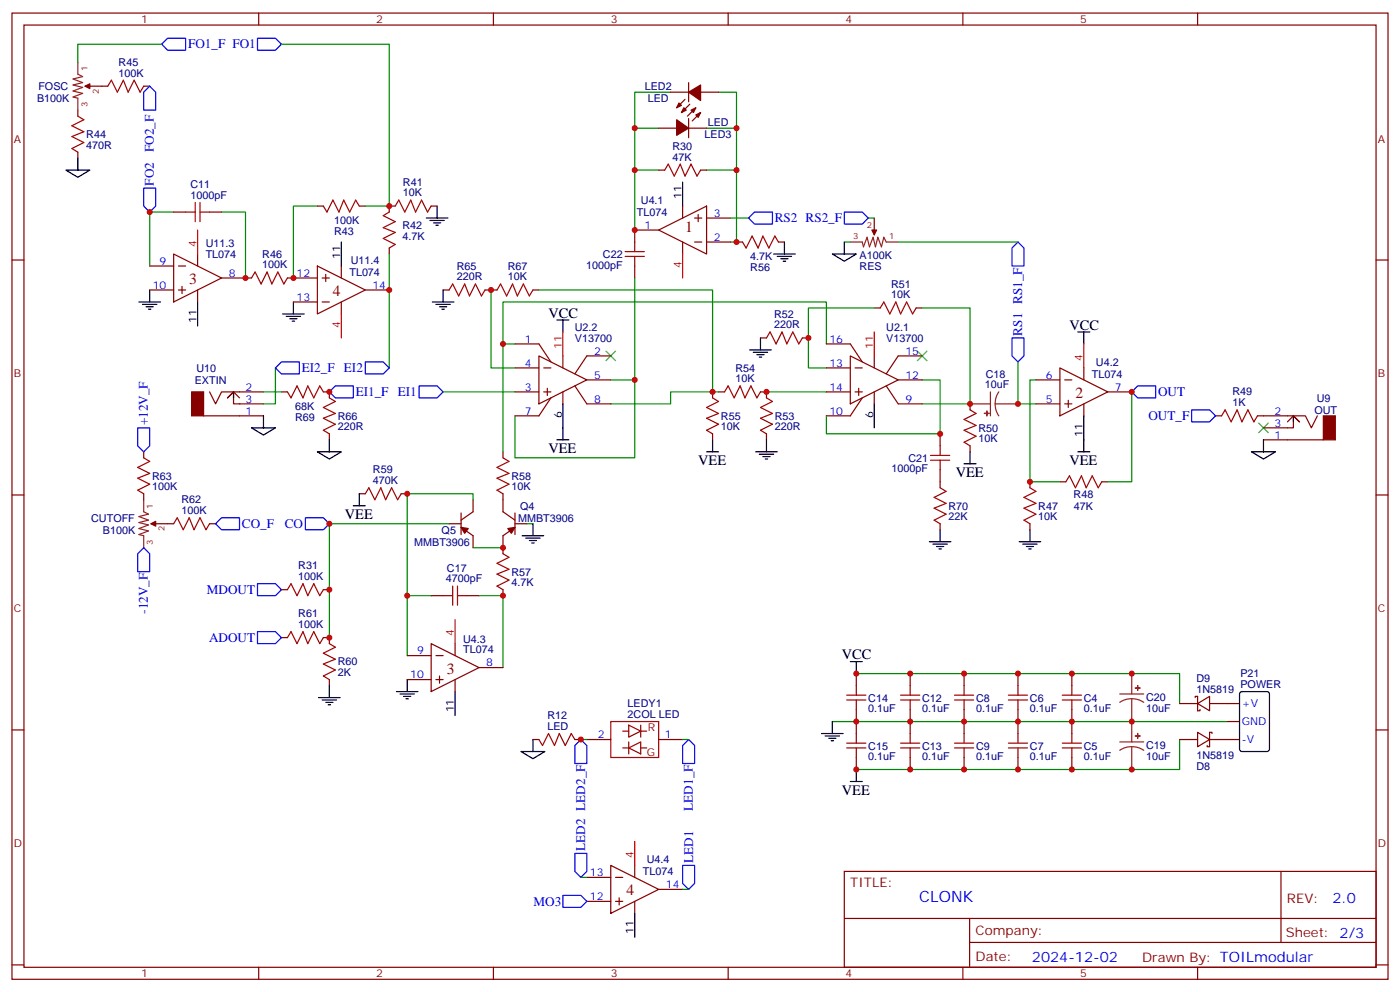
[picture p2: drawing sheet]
<svg xmlns="http://www.w3.org/2000/svg" width="412mm" height="292mm" viewBox="0 0 412 292" stroke-linecap="round" stroke-linejoin="round" font-family="sans-serif">
<g fill="none" stroke="#870000" stroke-width=".35">
<path d="M3.5 3.8h405.4v284.4h-405.4zM7.1 7.4h398.2v277.3h-398.2zM76.2 3.8v3.6M145.3 3.8v3.6M214.5 3.8v3.6M283.6 3.8v3.6M352.8 3.8v3.6M22.9 32.4v1.8M26.5 25.4h5.2M42.3 25.4h1.8M194 37.7h5.3M197.6 27.1h5.2"/>
<path d="M201.8 29.2l-2.5 2.5M202.8 24.3v5.7M202.8 34.9v5.6M202.8 37.7h5.3M203.2 30.7l-2.5 2.4M205 31.7l-2.5 2.5M206.4 27.1h5.3M206.4 33.1l-2.5 2.5M22.9 44.8v1.7M194 50.1h1.8M206.4 50.1h1.7M3.5 76.5h3.6"/>
<path d="M44.1 78.3h7.1M51.2 74.8l14.1 7-14.1 7.1zM51.2 62.4h3.5M52.6 78.3h2.1M58.2 74.8v3.5M61.7 62.4h3.6M93.5 78.3l14.1 7-14.1 7.1zM93.5 60.6h1.7M100.5 78.3v3.5M105.8 60.6h1.8M114.7 73v1.8M116.4 60.6h-1.7v1.8"/>
<path d="M127 60.6h1.8M187 78.3v3.5M194 67.7l14.1-7.1v14.2zM194 67.7h-7v3.5M201.1 60.6v3.6M201.1 71.2v3.6M204.6 71.2h2.1M204.6 64.2h2.1M205.7 63.1v2.1M208.1 71.2h7.1M208.1 64.2h7.1M217 71.2h1.7"/>
<path d="M229.3 71.2h1.8M257.5 64.2v3.5M405.3 76.5h3.6M44.1 85.3h7.1M52.6 85.3h2.1M53.6 84.3v2.1M58.2 85.3v3.6M65.3 81.8h8.8M84.7 81.8h8.8M86.4 88.9h7.1M94.9 81.8h2.1M94.9 88.9h2.1"/>
<path d="M96 80.8v2.1M100.5 88.9v3.5M107.6 85.3h7.1M130.5 85.3h1.8M142.9 85.3h3.5M157 85.3h1.7M224 99.4h1.8M236.4 99.4h1.7M257.5 90.6h1.8M269.9 90.6h1.7M61.7 115.3l1.8 3.6 1.8-3.6h12.3M70.6 117.1l-1.8-1.8-1.8 1.8 1.8-1.8v3.6h8.8"/>
<path d="M82.9 115.3h1.8M95.2 115.3h1.8v1.8M151.7 115.3h7M151.7 108.3h7M151.7 101.2h7l3.6 5.3M158.7 104.7l14.2 7.1-14.2 7.1zM160.2 115.3h2.1M160.2 108.3h2.1M161.2 114.3v2.1M162.3 117.1l-3.6 5.3h-7M165.8 104.7v3.6M165.8 115.3v3.6"/>
<path d="M169.3 113.6l3.6 5.3h7M172.9 111.8h7M179.9 104.7h-7l-3.6 5.3M209.9 115.3v1.8M211.7 115.3h1.7M224 115.3h1.8v1.8M243.4 115.3h7.1M243.4 108.3h7.1M243.4 101.2h7.1l3.5 5.3M250.5 104.7l14.1 7.1-14.1 7.1zM251.9 115.3h2.1M251.9 108.3h2.1"/>
<path d="M252.9 114.3v2.1M254 117.1l-3.5 5.3h-7.1M257.5 104.7v3.6M257.5 115.3v3.6M261.1 113.6l3.5 5.3h7M264.6 111.8h7M271.6 104.7h-7l-3.5 5.3M285.8 118.9v1.7M305.2 111.8h7M305.2 118.9h7M312.2 108.3l14.1 7-14.1 7.1zM313.6 111.8h2.1"/>
<path d="M313.6 118.9h2.1M314.7 117.8v2.1M319.3 108.3v3.5M319.3 118.9v3.5M326.3 115.3h7.1M42.3 133v1.7M60 122.4h17.6M97 127.7v1.7M148.2 133v1.7M209.9 127.7v1.7M225.8 127.7v1.7M276.9 127.7v3.5"/>
<path d="M276.9 138.3v5.2M285.8 131.2v1.8M358.1 122.4h1.7M370.4 122.4h14.1l1.8 3.5 1.8-3.5M372.2 129.4h17.6M379.2 124.1l1.8-1.7 1.8 1.7-1.8-1.7v3.5h-8.8M3.5 145.7h3.6M42.3 145.3v1.8M45.9 154.1h5.3M61.7 154.1h1.8M105.8 145.3h1.8M118.2 145.3h1.7"/>
<path d="M132.3 154.1h3.5M135.8 151v6.3M135.8 155.2l3.5 2.5v3.5M139.3 147.1v3.5l-3.5 2.5M148.2 145.3v5.3l3.5 2.5M151.7 154.1h3.5M151.7 151v6.3M151.7 155.2l-3.5 2.5v5.2M276.9 154.1v1.8M303.4 141.8v1.7M303.4 154.1v1.8M312.2 141.8h1.8"/>
<path d="M324.6 141.8h1.7M405.3 145.7h3.6M82.9 173.5h1.8M95.2 173.5h1.8M127 175.3h3.5M137.6 175.3h3.5M148.2 173.5v1.8M82.9 187.6h1.8M95.2 187.6h1.8v1.8M97 200v1.8M119.9 192.9h7.1M119.9 200h7.1"/>
<path d="M127 189.4l14.1 7.1-14.1 7zM128.4 192.9h2.1M128.4 200h2.1M129.5 198.9v2.1M134.1 189.4v3.5M134.1 200v3.5M141.1 196.5h7.1M252.2 198.2v3.6M268.1 198.2v3.6M284 198.2v3.6M299.9 198.2v3.6M315.7 198.2v3.6"/>
<path d="M3.5 214.8h3.6M157 217.6h1.7M169.3 217.6h1.8M172.9 217.6h7M194 217.6h7.1M252.2 208.8v7.1M268.1 208.8v7.1M284 208.8v7.1M299.9 208.8v7.1M315.7 208.8v7.1M347.5 207h5.3M347.5 217.6h5.3"/>
<path d="M352.1 205.3v-.4h.7v4.3h.7v-.4M352.8 215.5l3.5 2.1-3.5 2.1zM352.8 207l3.5-2.1v4.3zM356.3 207h8.8M356.3 217.6h8.8M357 215.9v-.4h-.7v4.2h-.7v-.3M361.6 212.3h3.5M405.3 214.8h3.6M252.2 222.9v3.5M268.1 222.9v3.5M284 222.9v3.5M299.9 222.9v3.5"/>
<path d="M315.7 222.9v3.5M172.9 258.2h7M179.9 254.7l14.1 7-14.1 7.1zM181.3 258.2h2.1M187 254.7v3.5M248.7 256.4h156.6v28.3h-156.6zM377.3 256.5v20.8M172.9 265.3h7M181.3 265.3h2.1M182.4 264.2v2.1M187 265.3v3.5M194 261.7h7.1"/>
<path d="M248.7 270.3h156.5M285.6 277.3h119.6M285.6 270.3v14.1M3.5 284h3.6M76.2 284.7v3.5M145.3 284.7v3.5M214.5 284.7v3.5M283.6 284.7v3.5M352.8 284.7v3.5M405.3 284h3.6"/>
</g>
<g fill="none" stroke="#8c2424" stroke-width=".35">
<path d="M22.9 18.3v3.5l1.4 .7-2.8 .7 2.8 1.1-2.8 .7 2.8 .7-2.8 1.1 2.8 .7-2.8 1 1.4 .4v3.5M25 25.4h1.5M250.5 71.2h3.5l.4 1.4 1-2.8 .7 2.8 1.1-2.8 .7 2.8 .7-2.8 1 2.8 .7-2.8 .8 1.4h3.5M257.5 67.7v1.4M285.8 118.9h5.9M291.7 115.3v7.1M293.2 118.9l.2 1.8 .8 1.7M293.2 118.9h6.7M294.2 115.3l-.8 1.7-.2 1.9M42.3 147.1v3.5l1.4 .7-2.8 .7 2.8 1.1-2.8 .7 2.8 .7-2.8 1 2.8 .7-2.8 1.1 1.4 .4v3.5M44.4 154.1h1.5M333.4 198.2v6"/>
<path d="M329.8 204.2h7.1M329.8 218.3h7.1M333.4 205.6l-1.9 .3-1.7 .8M333.4 205.6l1.8 .3 1.7 .8M333.4 219.7l-1.9 .3-1.7 .8M333.4 219.7l1.8 .3 1.7 .8M333.4 205.6v12.7M333.4 219.7v6.7"/>
</g>
<g fill="#870000" stroke="#870000" stroke-width=".35">
<path d="M256.8 67.7h1.4l-.7 1.4z"/>
<path d="M44.4 154.1l1.5-.7v1.4z"/>
<path d="M149.6 155.5l2.1-.3-1.1 1.8z"/>
<path d="M135.8 155.2l2.1 .3-1 1.5z"/>
<path d="M200 30.3l.7 .7-1.4 .7z"/>
<path d="M201.4 31.7l.7 .7-1.4 .7z"/>
<path d="M202.8 27.1l3.6-2.1v4.6z"/>
<path d="M205 33.8l1.4-.7-.7 1.4z"/>
<path d="M203.6 32.4l1.4-.7-.7 1.4z"/>
<path d="M199.3 35.2l3.5 2.5-3.5 2.1z"/>
<path d="M389.8 122.4h3.5v7h-3.5z"/>
<path d="M25 25.4l1.5-.7v1.4z"/>
<path d="M56.4 115.3h3.6v7.1h-3.6z"/>
</g>
<g fill="none" stroke="#008700" stroke-width=".35">
<path d="M47.6 13h-24.7v5.3M82.9 13h31.8v47.6h-7.1M187 37.7h7M197.6 27.1h-10.6v23M208.1 37.7h8.9M211.7 27.1h5.3v23M194 50.1h-7v17.6M208.1 50.1h8.9v21.1h-1.8M51.2 62.4h-7.1v15.9M65.3 62.4h7v19.4M93.5 60.6h-7.1v21.2M114.7 74.8v33.5"/>
<path d="M215.2 64.2h5.3M248.7 71.2h1.8M255.8 64.2h1.7M264.6 71.2h35.3M144.6 85.3v23h7.1M158.7 85.3h51.2v30M187 81.8v30h-7.1M257.5 90.6h-19.4v17.7h5.3M271.6 90.6h14.2v28.3h-14.2M77.6 115.3h5.3M81.1 108.3v10.6h-3.5M130.5 115.3h21.2"/>
<path d="M148.2 101.2v-12.3h95.2v12.3M151.7 101.2h-3.5v31.8M187 111.8v22.9h-35.3v-12.3M209.9 115.3h-12.3v3.6h-17.7M209.9 115.3h1.8M225.8 115.3h17.6M271.6 111.8h5.3v15.9h-33.5v-5.3M299.9 106.5v12.4h5.3M305.2 111.8h-1.8v30h8.8M333.4 115.3v26.5h-7.1M132.3 154.1h-35.3v33.5M139.3 147.1v-1.8h-19.4v30h7.1"/>
<path d="M155.2 154.1h1.8M119.9 175.3v17.6M139.3 161.2h8.9M141.1 175.3h7.1v21.2M252.2 198.2h95.3v8.8M171.1 217.6h1.8M201.1 217.6h1.7M245.2 212.3h116.4M347.5 217.6v8.8h-95.3M171.1 258.2h1.8M201.1 261.7h1.7"/>
</g>
<g fill="none" stroke="#000" stroke-width=".35">
<path d="M19.4 50.1h7.1l-3.6 2.1zM22.9 46.5v3.6M201.1 53.6v7M100.5 71.2v7.1M125.6 64.2h6.3M126.6 64.9h4.3M127.7 65.6h2.1M128.4 66.3h.7M128.8 60.6v3.6M227.9 74.8h6.3M229 75.5h4.2M230 76.2h2.1"/>
<path d="M230.7 76.9h.7M231.1 71.2v3.6M245.2 74.8h7l-3.5 2.1zM248.7 71.2v3.6M40.9 88.9h6.4M42 89.6h4.2M43 90.3h2.2M43.7 91h.7M44.1 85.3v3.6M58.2 88.9v7M83.3 92.4h6.3M84.3 93.1h4.2"/>
<path d="M85.4 93.8h2.1M86.1 94.5h.7M86.4 88.9v3.5M127.4 88.9h6.3M128.4 89.6h4.2M129.5 90.3h2.1M130.2 91h.7M130.5 85.3v3.6M164 94.2h3.6M165.8 94.2v3.5M224 99.4v3.6M317.5 97.7h3.5"/>
<path d="M319.3 97.7v3.5M68.8 115.3v1.8M165.8 118.9v10.5M220.8 103h6.4M221.9 103.7h4.2M223 104.4h2.1M223.7 105.1h.7M257.5 118.9v7M74.1 125.9h7l-3.5 2.1zM77.6 122.4v3.5M93.5 133h7l-3.5 2.1zM97 129.4v3.6"/>
<path d="M164 129.4h3.6M208.1 133h3.6M209.9 129.4v3.6M222.6 133h6.4M223.7 133.7h4.2M224.7 134.4h2.1M225.4 135.1h.7M225.8 129.4v3.6M284 136.5h3.5M285.8 133v3.5M317.5 133h3.5M319.3 122.4v10.6"/>
<path d="M368.7 133h7l-3.5 2.1zM372.2 129.4v3.6M381 122.4v1.7M104.1 148.8h3.5M105.8 145.3v3.5M153.8 157.7h6.4M154.9 158.4h4.2M155.9 159.1h2.1M156.6 159.8h.7M157 154.1v3.6M273.8 159.4h6.3M276.9 155.9v3.5"/>
<path d="M300.2 159.4h6.4M303.4 155.9v3.5M274.8 160.1h4.2M275.9 160.8h2.1M276.6 161.5h.7M301.3 160.1h4.2M302.3 160.8h2.1M303 161.5h.7M119.9 200v3.5M250.5 194.7h3.5M252.2 194.7v3.5M93.8 205.3h6.4"/>
<path d="M94.9 206h4.2M96 206.7h2.1M96.7 207.4h.7M97 201.8v3.5M116.8 203.5h6.3M117.8 204.2h4.3M118.9 204.9h2.1M119.6 205.6h.7M134.1 203.5v7.1M157 217.6v3.6M242 215.9h6.4M243.1 216.6h4.2"/>
<path d="M244.1 217.3h2.1M244.8 218h.7M245.2 212.3v3.6M365.4 203.7l.4-.2h7.4l.7 .4v16.6l-.4 .6-7.7 .1-.6-.5-.1-16.5zM153.5 221.2h7l-3.5 2.1zM250.5 230h3.5M252.2 226.4v3.6M187 268.8v7"/>
</g>
<g fill="none" stroke="#a10000" stroke-width=".35">
<path d="M22.9 34.2l1.8 1-3.5 1.8 3.5 1.8-3.5 1.4 3.5 1.7-3.5 1.8 1.7 1.1M31.7 25.4l1.1-1.8 1.8 3.5 1.7-3.5 1.4 3.5 1.8-3.5 1.8 3.5 1-1.7M57.5 59.6v5.6M58.9 59.6v5.6M195.8 50.1l1-1.8 1.8 3.5 1.8-3.5 1.4 3.5 1.8-3.5 1.7 3.5 1.1-1.7M54.7 62.4h2.8M58.9 62.4h2.8M95.2 60.6l1.1 1.8 1.8-3.5 1.7 3.5 1.4-3.5 1.8 3.5 1.8-3.5 1 1.7M114.7 62.4l-1.8 1.1 3.5 1.7-3.5 1.8 3.5 1.4-3.5 1.8 3.5 1.7-1.7 1.1M116.4 60.6l1.1-1.7 1.7 3.5 1.8-3.5 1.4 3.5 1.8-3.5 1.7 3.5 1.1-1.8M184.1 74h5.7M184.1 75.5h5.7"/>
<path d="M187 71.2v2.8M187 75.5v2.8M218.7 71.2l1.1 1.8 1.7-3.5 1.8 3.5 1.4-3.5 1.8 3.5 1.7-3.5 1.1 1.7M74.1 81.8l1-1.8 1.8 3.6 1.8-3.6 1.4 3.6 1.7-3.6 1.8 3.6 1.1-1.8M132.3 85.3l1-1.7 1.8 3.5 1.8-3.5 1.4 3.5 1.8-3.5 1.7 3.5 1.1-1.8M146.4 85.3l1.1-1.7 1.7 3.5 1.8-3.5 1.4 3.5 1.8-3.5 1.7 3.5 1.1-1.8M225.8 99.4l1-1.7 1.8 3.5 1.8-3.5 1.4 3.5 1.7-3.5 1.8 3.5 1.1-1.8M259.3 90.6l1-1.7 1.8 3.5 1.8-3.5 1.4 3.5 1.8-3.5 1.7 3.5 1.1-1.8M84.7 115.3l1 1.8 1.8-3.5 1.8 3.5 1.4-3.5 1.7 3.5 1.8-3.5 1 1.7M97 117.1l1.8 1-3.6 1.8 3.6 1.8-3.6 1.4 3.6 1.7-3.6 1.8 1.8 1.1M209.9 117.1l1.8 1-3.6 1.8 3.6 1.8-3.6 1.4 3.6 1.7-3.6 1.8 1.8 1.1M213.4 115.3l1.1-1.7 1.8 3.5 1.7-3.5 1.4 3.5 1.8-3.5 1.8 3.5 1-1.8"/>
<path d="M225.8 117.1l1.7 1-3.5 1.8 3.5 1.8-3.5 1.4 3.5 1.7-3.5 1.8 1.8 1.1M42.3 134.7l1.8 1.1-3.5 1.7 3.5 1.8-3.5 1.4 3.5 1.8-3.5 1.8 1.7 1M148.2 134.7l1.7 1.1-3.5 1.7 3.5 1.8-3.5 1.4 3.5 1.8-3.5 1.8 1.8 1M274.1 134h5.7M274.1 135.4h5.7M276.9 131.2v2.8M276.9 135.4v2.9M285.8 120.6l1.7 1.1-3.5 1.7 3.5 1.8-3.5 1.4 3.5 1.8-3.5 1.7 1.8 1.1M359.8 122.4l1.1-1.8 1.8 3.5 1.7-3.5 1.4 3.5 1.8-3.5 1.8 3.5 1-1.7M51.2 154.1l1-1.7 1.8 3.5 1.7-3.5 1.4 3.5 1.8-3.5 1.8 3.5 1-1.8M107.6 145.3l1.1-1.8 1.7 3.6 1.8-3.6 1.4 3.6 1.8-3.6 1.7 3.6 1.1-1.8M276.9 143.5l1.8 1.1-3.5 1.8 3.5 1.7-3.5 1.4 3.5 1.8-3.5 1.8 1.7 1"/>
<path d="M303.4 143.5l1.8 1.1-3.6 1.8 3.6 1.7-3.6 1.4 3.6 1.8-3.6 1.8 1.8 1M314 141.8l1-1.8 1.8 3.5 1.8-3.5 1.4 3.5 1.7-3.5 1.8 3.5 1.1-1.7M84.7 173.5l1-1.7 1.8 3.5 1.8-3.5 1.4 3.5 1.7-3.5 1.8 3.5 1-1.8M130.5 175.3h2.8M133.3 172.5v5.6M134.8 172.5v5.6M134.8 175.3h2.8M148.2 162.9l1.7 1.1-3.5 1.8 3.5 1.7-3.5 1.4 3.5 1.8-3.5 1.8 1.8 1M84.7 187.6l1-1.7 1.8 3.5 1.8-3.5 1.4 3.5 1.7-3.5 1.8 3.5 1-1.8M97 189.4l1.8 1.1-3.6 1.7 3.6 1.8-3.6 1.4 3.6 1.8-3.6 1.7 1.8 1.1M158.7 217.6l1.1 1.8 1.8-3.5 1.7 3.5 1.4-3.5 1.8 3.5 1.8-3.5 1 1.7M179.9 212.3h14.1v10.6h-14.1z"/>
<path d="M183.4 215.2h1.8M185.2 213.4l3.5 1.8-3.5 1.7zM185.2 218.3v3.6M188.7 213.4v3.5M188.7 215.2h1.8M249.4 218.7h5.7M249.4 206h5.7M249.4 204.6h5.7M252.2 201.8v2.8M252.2 206v2.8M252.2 215.9v2.8M265.3 218.7h5.6"/>
<path d="M265.3 206h5.6M265.3 204.6h5.6M268.1 201.8v2.8M268.1 206v2.8M268.1 215.9v2.8M281.2 218.7h5.6M281.2 206h5.6M281.2 204.6h5.6M284 201.8v2.8M284 206v2.8M284 215.9v2.8M297 218.7h5.7"/>
<path d="M297 206h5.7M297 204.6h5.7M299.9 201.8v2.8M299.9 206v2.8M299.9 215.9v2.8M312.9 218.7h5.7M312.9 206h5.7M312.9 204.6h5.7M315.7 201.8v2.8M315.7 206v2.8M315.7 215.9v2.8M183.4 220.1h1.8"/>
<path d="M185.2 220.1l3.5-1.8v3.6zM188.7 220.1h1.8M249.4 220.1h5.7M252.2 220.1v2.8M265.3 220.1h5.6M268.1 220.1v2.8M281.2 220.1h5.6M284 220.1v2.8M297 220.1h5.7M299.9 220.1v2.8M312.9 220.1h5.7M315.7 220.1v2.8"/>
</g>
<g fill="#8c2424" stroke="#8c2424" stroke-width=".35">
<path d="M290.7 121v1.4z"/>
<path d="M290 121.6l1.4 .1z"/>
<path d="M334.4 202.5h1.4z"/>
<path d="M335.1 201.8v1.4z"/>
<path d="M334.4 216.6h1.4z"/>
<path d="M335.1 215.9v1.4z"/>
</g>
<path d="M178.5 103.3l2.8 2.9M181.3 103.3l-2.8 2.9M270.2 103.3l2.8 2.9M273 103.3l-2.8 2.9M370.8 124.5l2.8 2.8M373.6 124.5l-2.8 2.8" fill="none" stroke="#3c3" stroke-width=".35"/>
<g fill="none" stroke="#00f" stroke-width=".35">
<path d="M47.6 13l1.8-1.7h5.3v3.5h-5.3zM75.8 11.3h5.3l1.8 1.7-1.8 1.8h-5.3zM44.1 25.4l1.8 1.7v5.3h-3.6v-5.3zM42.3 55.4h3.6v5.2l-1.8 1.8-1.8-1.8zM220.5 64.2l1.7-1.8h5.3v3.5h-5.3zM248.7 62.4h5.3l1.8 1.8-1.8 1.7h-5.3zM299.9 71.2l1.7 1.8v5.3h-3.5v-5.3zM298.1 99.4h3.5v5.3l-1.7 1.8-1.8-1.8zM81.1 108.3l1.8-1.8h5.3v3.5h-5.3zM97 115.3l1.8-1.7h5.3v3.5h-5.3zM107.6 106.5h5.3l1.8 1.8-1.8 1.7h-5.3zM123.5 113.6h5.3l1.7 1.7-1.7 1.8h-5.3z"/>
<path d="M333.4 115.3l1.7-1.7h5.3v3.5h-5.3zM40.6 125.9h3.5v5.3l-1.8 1.8-1.7-1.8zM351 120.6h5.3l1.8 1.8-1.8 1.7h-5.3zM63.5 154.1l1.8-1.7h5.3v3.5h-5.3zM90 152.4h5.2l1.8 1.7-1.8 1.8h-5.2zM42.3 161.2l1.8 1.7v5.3h-3.5v-5.3zM75.8 171.8h5.3l1.8 1.7-1.8 1.8h-5.3zM75.8 185.9h5.3l1.8 1.7-1.8 1.8h-5.3zM171.1 217.6l1.8 1.8v5.3h-3.6v-5.3zM202.8 217.6l1.8 1.8v5.3h-3.5v-5.3zM169.3 251.1h3.6v5.3l-1.8 1.8-1.8-1.8zM201.1 254.7h3.5v5.3l-1.8 1.7-1.7-1.7z"/>
<path d="M165.8 263.5h5.3l1.8 1.8-1.8 1.7h-5.3z"/>
</g>
<path d="M58.2 67.7v7.1M201.1 74.8v7M100.5 92.4v7M165.8 97.7v7M257.5 97.7v7M319.3 101.2v7.1M134.1 182.4v7M187 247.6v7.1" fill="none" stroke="#f00" stroke-width=".35"/>
<g fill="#c00">
<circle cx="148.2" cy="101.2" r=".88"/>
<circle cx="187" cy="111.8" r=".88"/>
<circle cx="187" cy="37.7" r=".88"/>
<circle cx="303.4" cy="141.8" r=".88"/>
<circle cx="119.9" cy="175.3" r=".88"/>
<circle cx="217" cy="37.7" r=".88"/>
<circle cx="148.2" cy="175.3" r=".88"/>
<circle cx="148.2" cy="161.2" r=".88"/>
<circle cx="276.9" cy="127.7" r=".88"/>
<circle cx="119.9" cy="145.3" r=".88"/>
<circle cx="217" cy="50.1" r=".88"/>
<circle cx="187" cy="50.1" r=".88"/>
<circle cx="217" cy="71.2" r=".88"/>
<circle cx="144.6" cy="85.3" r=".88"/>
<circle cx="114.7" cy="60.6" r=".88"/>
<circle cx="284" cy="226.4" r=".88"/>
<circle cx="299.9" cy="198.2" r=".88"/>
<circle cx="284" cy="198.2" r=".88"/>
<circle cx="299.9" cy="226.4" r=".88"/>
<circle cx="299.9" cy="212.3" r=".88"/>
<circle cx="284" cy="212.3" r=".88"/>
<circle cx="315.7" cy="212.3" r=".88"/>
<circle cx="333.4" cy="212.3" r=".88"/>
<circle cx="315.7" cy="226.4" r=".88"/>
<circle cx="333.4" cy="226.4" r=".88"/>
<circle cx="315.7" cy="198.2" r=".88"/>
<circle cx="333.4" cy="198.2" r=".88"/>
<circle cx="209.9" cy="115.3" r=".88"/>
<circle cx="225.8" cy="115.3" r=".88"/>
<circle cx="238.1" cy="99.4" r=".88"/>
<circle cx="285.8" cy="118.9" r=".88"/>
<circle cx="268.1" cy="212.3" r=".88"/>
<circle cx="252.2" cy="212.3" r=".88"/>
<circle cx="268.1" cy="226.4" r=".88"/>
<circle cx="252.2" cy="226.4" r=".88"/>
<circle cx="268.1" cy="198.2" r=".88"/>
<circle cx="252.2" cy="198.2" r=".88"/>
<circle cx="72.3" cy="81.8" r=".88"/>
<circle cx="86.4" cy="81.8" r=".88"/>
<circle cx="187" cy="67.7" r=".88"/>
<circle cx="44.1" cy="62.4" r=".88"/>
<circle cx="114.7" cy="85.3" r=".88"/>
<circle cx="97" cy="115.3" r=".88"/>
<circle cx="333.4" cy="115.3" r=".88"/>
<circle cx="97" cy="187.6" r=".88"/>
<circle cx="97" cy="173.5" r=".88"/>
<circle cx="97" cy="154.1" r=".88"/>
<circle cx="299.9" cy="118.9" r=".88"/>
<circle cx="171.1" cy="217.6" r=".88"/>
</g>
<g font-size="4.6" fill="#800">
<text x="201.8" y="68.3">1</text>
<text x="55.7" y="83.6">3</text>
<text x="98.1" y="87.1">4</text>
<text x="316.8" y="117.1">2</text>
<text x="131.6" y="198.2">3</text>
<text x="184.5" y="263.5">4</text>
</g>
<text font-size="4.6" fill="#00f" x="270.8" y="265.5">CLONK</text>
<g font-size="4.2">
<text x="161.6" y="93.5">VCC</text>
<text x="315" y="97">VCC</text>
<text x="161.6" y="133.3">VEE</text>
<text x="205.7" y="136.8">VEE</text>
<text x="315" y="136.8">VEE</text>
<text x="281.5" y="140.4">VEE</text>
<text x="101.6" y="152.7">VEE</text>
<text x="248" y="194">VCC</text>
<text x="248" y="233.9">VEE</text>
</g>
<g font-size="4.2" fill="#00f">
<text x="392.5" y="265.7">2.0</text>
<text x="304" y="283.1">2024-12-02</text>
</g>
<g font-size="3.9" fill="#00f">
<text x="55.4" y="14.3">FO1_F FO1</text>
<text x="45.3" y="44.8" transform="rotate(-90 45.3 44.8)">FO2_F</text>
<text x="45.3" y="54.6" transform="rotate(-90 45.3 54.6)">FO2</text>
<text x="228.2" y="65.4">RS2 RS2_F</text>
<text x="301.1" y="98.7" transform="rotate(-90 301.1 98.7)">RS1 RS1_F</text>
<text x="88.9" y="109.5">EI2_F EI2</text>
<text x="104.8" y="116.6">EI1_F EI1</text>
<text x="341.1" y="116.6">OUT</text>
<text x="43.6" y="125.2" transform="rotate(-90 43.6 125.2)">+12V_F</text>
<text x="338.3" y="123.6">OUT_F</text>
<text x="71.3" y="155.4">CO_F</text>
<text x="83.9" y="155.4">CO</text>
<text x="60.9" y="174.8">MDOUT</text>
<text x="43.6" y="180.7" transform="rotate(-90 43.6 180.7)">-12V_F</text>
<text x="61.6" y="188.9">ADOUT</text>
<text x="204.1" y="238.6" transform="rotate(-90 204.1 238.6)">LED1_F</text>
<text x="172.4" y="250.4" transform="rotate(-90 172.4 250.4)">LED2 LED2_F</text>
<text x="204.2" y="254" transform="rotate(-90 204.2 254)">LED1</text>
<text x="157.2" y="266.5">MO3</text>
</g>
<g font-size="3.9" fill="#800">
<text x="250.5" y="261">TITLE:</text>
<text x="379.1" y="265.7">REV:</text>
<text x="287.4" y="275.2">Company:</text>
<text x="378.7" y="275.8">Sheet: 2/3</text>
<text x="287.4" y="282.9">Date:</text>
<text x="336.4" y="283">Drawn By: TOILmodular</text>
</g>
<g font-size="3.2" fill="#800">
<text x="41.6" y="6.8">1</text>
<text x="110.8" y="6.8">2</text>
<text x="179.9" y="6.8">3</text>
<text x="249.1" y="6.8">4</text>
<text x="318.2" y="6.8">5</text>
<text x="4.1" y="41.9">A</text>
<text x="405.9" y="41.9">A</text>
<text x="4.1" y="111.1">B</text>
<text x="405.9" y="111.1">B</text>
<text x="4.1" y="180.2">C</text>
<text x="405.9" y="180.2">C</text>
<text x="4.1" y="249.4">D</text>
<text x="405.9" y="249.4">D</text>
<text x="41.6" y="287.7">1</text>
<text x="110.8" y="287.7">2</text>
<text x="179.9" y="287.7">3</text>
<text x="249.1" y="287.7">4</text>
<text x="318.2" y="287.7">5</text>
</g>
<g font-size="3.2" fill="#000080">
<text x="34.9" y="22.5">100K</text>
<text x="34.9" y="19.4">R45</text>
<text x="11.3" y="26.5">FOSC</text>
<text x="189.9" y="26.6">LED2</text>
<text x="10.9" y="30.2">B100K</text>
<text x="190.8" y="30.1">LED</text>
<text x="25.4" y="40.6">R44</text>
<text x="207.5" y="40.7">LED3</text>
<text x="208.5" y="37.2">LED</text>
<text x="25.4" y="43.8">470R</text>
<text x="198.1" y="47.2">47K</text>
<text x="198.1" y="44.1">R30</text>
<text x="56.1" y="58.5">1000pF</text>
<text x="56.1" y="55.4">C11</text>
<text x="118.7" y="57.8">10K</text>
<text x="118.7" y="54.6">R41</text>
<text x="98.4" y="65.9">100K</text>
<text x="187.6" y="63.5">TL074</text>
<text x="188.8" y="60">U4.1</text>
<text x="98.4" y="69.1">R43</text>
<text x="118.5" y="67.4">R42</text>
<text x="118.6" y="70.6">4.7K</text>
<text x="60.6" y="75.9">TL074</text>
<text x="60.6" y="72.7">U11.3</text>
<text x="77.3" y="75.8">R46</text>
<text x="103.3" y="77.6">U11.4</text>
<text x="177.6" y="76">C22</text>
<text x="221" y="76.5">4.7K</text>
<text x="253.2" y="76.2">A100K</text>
<text x="77.3" y="79">100K</text>
<text x="102.9" y="81.2">TL074</text>
<text x="134.6" y="82.5">220R</text>
<text x="134.6" y="79.3">R65</text>
<text x="149.6" y="82.5">10K</text>
<text x="149.6" y="79.3">R67</text>
<text x="172.7" y="79">1000pF</text>
<text x="221" y="79.7">R56</text>
<text x="253.2" y="79.3">RES</text>
<text x="262.5" y="87.8">10K</text>
<text x="262.5" y="84.6">R51</text>
<text x="228" y="93.5">R52</text>
<text x="169.3" y="100.6">V13700</text>
<text x="169.3" y="97.3">U2.2</text>
<text x="228" y="96.6">220R</text>
<text x="261.1" y="100.6">V13700</text>
<text x="261.1" y="97.3">U2.1</text>
<text x="322.8" y="107.6">U4.2</text>
<text x="57.4" y="112.9">EXTIN</text>
<text x="57.9" y="109.4">U10</text>
<text x="216.6" y="112.5">10K</text>
<text x="216.6" y="109.3">R54</text>
<text x="290.4" y="111.2">C18</text>
<text x="321.7" y="111.2">TL074</text>
<text x="290.1" y="114.3">10uF</text>
<text x="363" y="119.6">1K</text>
<text x="363" y="116.4">R49</text>
<text x="387.9" y="118.2">U9</text>
<text x="86.9" y="120.6">68K</text>
<text x="86.9" y="123.8">R69</text>
<text x="99.5" y="123.5">R66</text>
<text x="212.4" y="123.5">R55</text>
<text x="228.2" y="123.5">R53</text>
<text x="387.2" y="121.7">OUT</text>
<text x="99.5" y="126.7">220R</text>
<text x="212.4" y="126.7">10K</text>
<text x="228.2" y="126.7">220R</text>
<text x="288.2" y="130.2">10K</text>
<text x="288.2" y="127">R50</text>
<text x="267.6" y="135.9">C21</text>
<text x="44.8" y="141.2">R63</text>
<text x="109.9" y="142.5">470K</text>
<text x="109.9" y="139.3">R59</text>
<text x="150.6" y="141.2">R58</text>
<text x="262.6" y="139">1000pF</text>
<text x="44.8" y="144.3">100K</text>
<text x="53.4" y="148.1">R62</text>
<text x="150.6" y="144.3">10K</text>
<text x="153.2" y="150">Q4</text>
<text x="279.4" y="150">R70</text>
<text x="305.9" y="150">R47</text>
<text x="316.2" y="146.5">R48</text>
<text x="316.3" y="150">47K</text>
<text x="26.9" y="153.5">CUTOFF</text>
<text x="53.4" y="151.3">100K</text>
<text x="152.6" y="153.5">MMBT3906</text>
<text x="279.4" y="153.1">22K</text>
<text x="305.9" y="153.1">10K</text>
<text x="30.3" y="157">B100K</text>
<text x="122" y="160.6">MMBT3906</text>
<text x="130.1" y="157">Q5</text>
<text x="87.9" y="167.5">R31</text>
<text x="87.9" y="170.7">100K</text>
<text x="131.4" y="171.4">4700pF</text>
<text x="131.7" y="168.4">C17</text>
<text x="150.6" y="172.5">4.7K</text>
<text x="150.6" y="169.4">R57</text>
<text x="87.9" y="184.8">100K</text>
<text x="87.9" y="181.6">R61</text>
<text x="136.4" y="189.1">U4.3</text>
<text x="99.5" y="195.8">R60</text>
<text x="136.4" y="192.3">TL074</text>
<text x="99.5" y="199">2K</text>
<text x="352.4" y="203.9">1N5819</text>
<text x="352.4" y="200.7">D9</text>
<text x="365.4" y="202.5">POWER</text>
<text x="365.4" y="199.3">P21</text>
<text x="184.9" y="208.1">LEDY1</text>
<text x="255.8" y="209.6">0.1uF</text>
<text x="255.8" y="206.5">C14</text>
<text x="271.6" y="209.6">0.1uF</text>
<text x="271.6" y="206.5">C12</text>
<text x="287.5" y="209.6">0.1uF</text>
<text x="287.5" y="206.5">C8</text>
<text x="303.4" y="209.6">0.1uF</text>
<text x="303.4" y="206.5">C6</text>
<text x="319.3" y="209.6">0.1uF</text>
<text x="319.3" y="206.5">C4</text>
<text x="337.6" y="209.6">10uF</text>
<text x="337.6" y="206.4">C20</text>
<text x="161.2" y="211.6">R12</text>
<text x="161.3" y="214.8">LED</text>
<text x="184.9" y="211.3">2COL LED</text>
<text x="255.8" y="220.6">C15</text>
<text x="271.6" y="220.6">C13</text>
<text x="287.5" y="220.6">C9</text>
<text x="303.4" y="220.6">C7</text>
<text x="319.3" y="220.6">C5</text>
<text x="337.6" y="220.5">C19</text>
<text x="255.8" y="223.7">0.1uF</text>
<text x="271.6" y="223.7">0.1uF</text>
<text x="287.5" y="223.7">0.1uF</text>
<text x="303.4" y="223.7">0.1uF</text>
<text x="319.3" y="223.7">0.1uF</text>
<text x="337.6" y="223.8">10uF</text>
<text x="352.4" y="223.3">1N5819</text>
<text x="352.4" y="226.4">D8</text>
<text x="189.4" y="257.6">TL074</text>
<text x="190.5" y="254">U4.4</text>
</g>
<g font-size="3.2">
<text x="200.7" y="58.5" transform="rotate(-90 200.7 58.5)">11</text>
<text x="100.2" y="76.2" transform="rotate(-90 100.2 76.2)">11</text>
<text x="57.9" y="95" transform="rotate(-90 57.9 95)">11</text>
<text x="165.5" y="123" transform="rotate(-90 165.5 123)">6</text>
<text x="257.2" y="123" transform="rotate(-90 257.2 123)">6</text>
<text x="318.9" y="128.5" transform="rotate(-90 318.9 128.5)">11</text>
<text x="133.7" y="209.7" transform="rotate(-90 133.7 209.7)">11</text>
<text x="186.6" y="274.9" transform="rotate(-90 186.6 274.9)">11</text>
</g>
<g font-size="3.2" fill="#00f">
<text x="210.3" y="63.8">3</text>
<text x="189.9" y="67.3">1</text>
<text x="210.3" y="70.9">2</text>
<text x="47" y="77.9">9</text>
<text x="67.4" y="81.5">8</text>
<text x="87.3" y="81.5">12</text>
<text x="45" y="85">10</text>
<text x="87.3" y="88.5">13</text>
<text x="109.7" y="85">14</text>
<text x="154.6" y="100.9">1</text>
<text x="244.3" y="100.9">16</text>
<text x="154.6" y="107.9">4</text>
<text x="175" y="104.4">2</text>
<text x="244.3" y="107.9">13</text>
<text x="266.7" y="104.4">15</text>
<text x="175" y="111.4">5</text>
<text x="266.7" y="111.4">12</text>
<text x="308.1" y="111.4">6</text>
<text x="72.3" y="115">2</text>
<text x="72.3" y="118.5">3</text>
<text x="154.6" y="115">3</text>
<text x="175" y="118.5">8</text>
<text x="244.3" y="115">14</text>
<text x="266.7" y="118.5">9</text>
<text x="308.1" y="118.5">5</text>
<text x="328.4" y="115">7</text>
<text x="72.3" y="122">1</text>
<text x="154.6" y="122">7</text>
<text x="244.3" y="122">10</text>
<text x="375.5" y="122">2</text>
<text x="375.5" y="125.6">3</text>
<text x="375.5" y="129.1">1</text>
<text x="122.9" y="192.6">9</text>
<text x="143.2" y="196.1">8</text>
<text x="120.9" y="199.6">10</text>
<text x="365.8" y="208.1">+V</text>
<text x="365.8" y="213.4">GND</text>
<text x="176.1" y="217.3">2</text>
<text x="195.8" y="217.3">1</text>
<text x="365.8" y="218.7">-V</text>
<text x="173.8" y="257.8">13</text>
<text x="196.1" y="261.4">14</text>
<text x="173.8" y="264.9">12</text>
</g>
<g font-size="3.2" fill="#f00">
<text x="57.9" y="72.6" transform="rotate(-90 57.9 72.6)">4</text>
<text x="200.7" y="78.9" transform="rotate(-90 200.7 78.9)">4</text>
<text x="100.2" y="96.5" transform="rotate(-90 100.2 96.5)">4</text>
<text x="165.5" y="102.6" transform="rotate(-90 165.5 102.6)">11</text>
<text x="257.2" y="102.6" transform="rotate(-90 257.2 102.6)">11</text>
<text x="318.9" y="106.2" transform="rotate(-90 318.9 106.2)">4</text>
<text x="133.7" y="187.3" transform="rotate(-90 133.7 187.3)">4</text>
<text x="186.6" y="252.6" transform="rotate(-90 186.6 252.6)">4</text>
</g>
<g font-size="3.2" fill="#a00000">
<text x="190.9" y="215.2">R</text>
<text x="190.5" y="222.6">G</text>
</g>
<g font-size="2.5" fill="#800">
<text x="25.7" y="21" transform="rotate(-90 25.7 21)">1</text>
<text x="29.1" y="27.5" transform="rotate(-90 29.1 27.5)">2</text>
<text x="25.7" y="31.6" transform="rotate(-90 25.7 31.6)">3</text>
<text x="251.3" y="70.4">3</text>
<text x="255.4" y="67.1">2</text>
<text x="261.9" y="70.4">1</text>
<text x="45.1" y="149.8" transform="rotate(-90 45.1 149.8)">1</text>
<text x="45.1" y="160.4" transform="rotate(-90 45.1 160.4)">3</text>
<text x="48.4" y="156.3" transform="rotate(-90 48.4 156.3)">2</text>
</g>
</svg>
